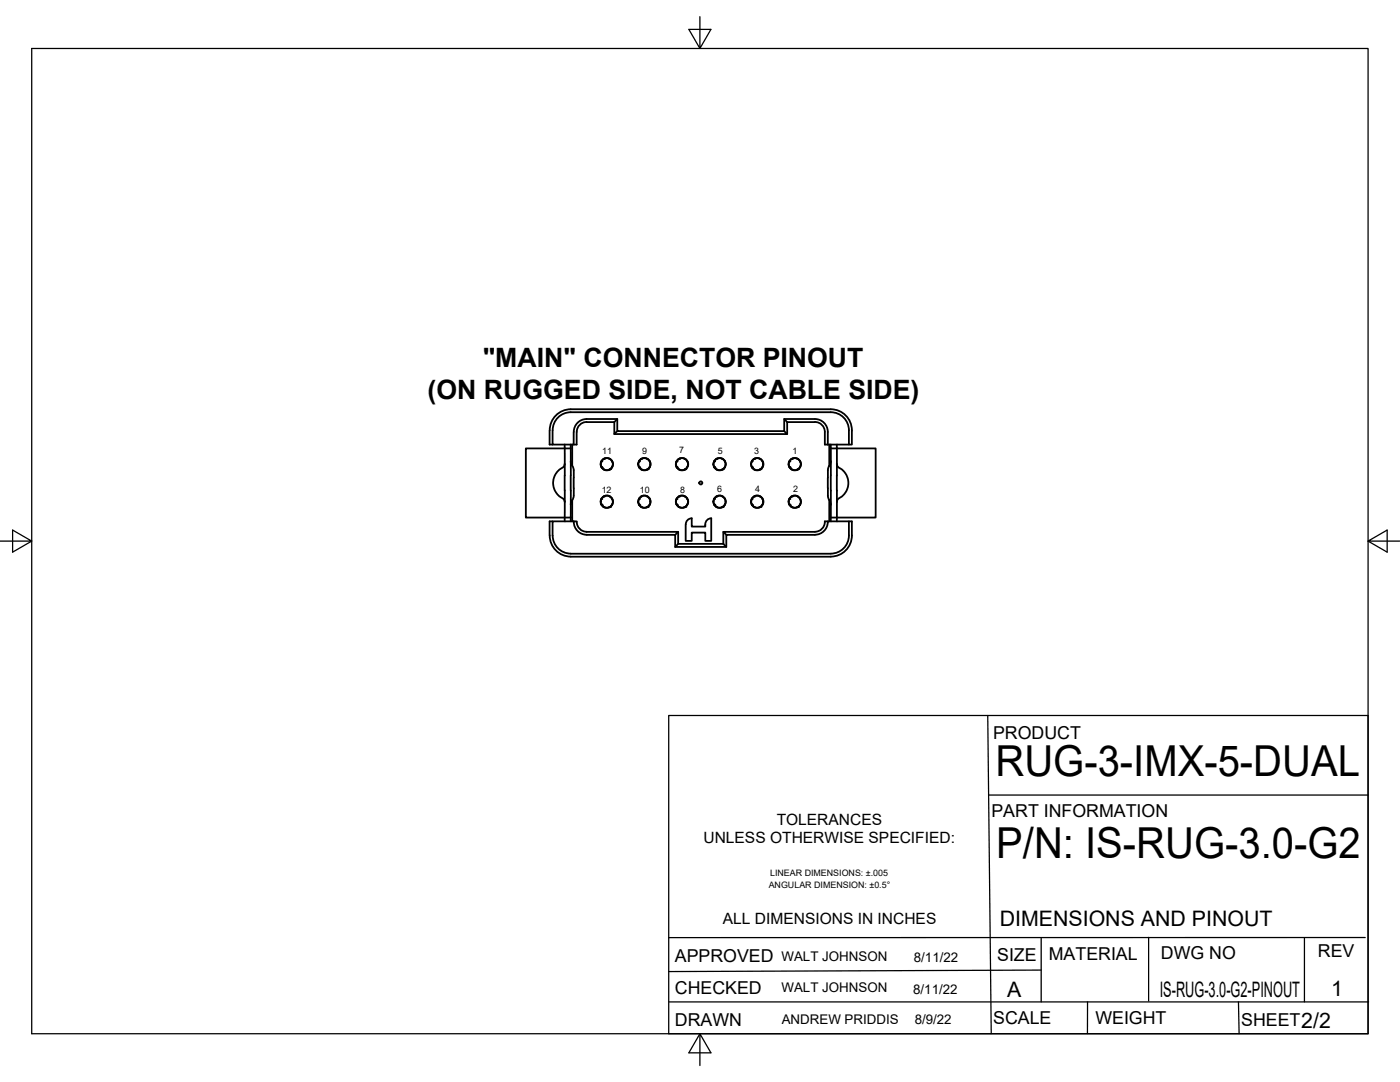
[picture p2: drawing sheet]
<svg xmlns="http://www.w3.org/2000/svg" width="279mm" height="216mm" viewBox="0 0 279 216" stroke-linecap="round" stroke-linejoin="round" font-family="sans-serif">
<!-- layer: Visible -->
<g fill="none" stroke="#000" stroke-width=".36">
<path d="M109.7 85.9v2.8h.6M109.7 85.9a4.2 4.2 0 0 1 4.2-4.2h51.9a4.2 4.2 0 0 1 4.2 4.2v2.8h-.6M110.3 85.9v2.8h4.2v-2.5M110.3 85.9a3.6 3.6 0 0 1 3.6-3.6h51.9a3.6 3.6 0 0 1 3.6 3.6v2.8h-4.2M112.7 89.5h-7.8v13.8h7.8M112.7 92.7l-.2 .4-.8 .6-.7 .8-.5 1-.1 1.1 .2 .9 .4 .8 .7 .8 .7 .4 .3 .7M112.7 89.5h1.2M112.7 88.7v.8M112.7 92.5v.2M112.7 89.5v8.4M112.7 97.9v5.4M113.9 92l.3 .9"/>
<path d="M113.9 88.7v.8M113.9 89.5v8.4M113.9 97.9v5.4M114.2 88.7v4.2M114.2 92.9l.3 .9v5.1M114.2 99.8l-.3 .9M114.5 98.9l-.3 .9v4.2M115.1 86.2v2.5h-.6M117.1 83.6h6.1v2.4h33.3v-2.4h6.1M117.1 83.6a2.57 2.57 0 0 0-2.6 2.6M117.1 84.2a1.98 1.98 0 0 0-2 2M120 99.7h.1"/>
<path d="M120 92.1v.1M120 93v.1M120 93.2l.1 .1M120.1 99.4l-.1 .2M120.1 91.9l-.1 .2M120.4 93.6l.1 .1M120.5 99.1h-.1M120.5 91.5l-.1 .1M120.6 93.7h.1M120.6 99h.1M120.6 91.5h.1M121.5 93.7h.1"/>
<path d="M121.5 99h.1M121.6 91.5h-.1M121.6 99.1h.2M121.6 91.5l.2 .1M121.8 93.6l-.2 .1M122.1 99.4l.1 .2M122.1 91.9l.1 .2M122.2 93.2l-.1 .1M122.2 93v.1M122.2 99.7h.1M122.2 92.1v.1M122.6 84.2v2.4l.6-.6"/>
<path d="M123.2 83.6l-.6 .6h-5.5M127.5 99.7h.1M127.5 92.1v.1M127.5 93v.1M127.5 93.2l.1 .1M127.6 99.4l-.1 .2M127.6 91.9l-.1 .2M127.9 93.6l.2 .1M128.1 99.1h-.2M128.1 91.5l-.2 .1M128.1 93.7h.1M128.1 99h.1"/>
<path d="M128.1 91.5h.1M129 93.7h.1M129 99h.1M129.1 91.5h-.1M129.1 99.1h.2M129.1 91.5l.2 .1M129.3 93.6l-.2 .1M129.6 99.4l.1 .2M129.6 91.9l.1 .2M129.7 93.2l-.1 .1M129.7 93v.1M129.7 99.7h.1"/>
<path d="M129.7 92.1v.1M135 99.7h.1M135 92.1v.1M135 93v.1M135 93.2l.1 .1M135.1 99.4l-.1 .2M135.1 91.9l-.1 .2M135.4 93.6l.2 .1M135.6 99.1h-.2M135.6 91.5l-.2 .1M135.6 93.7h.1M135.6 99h.1"/>
<path d="M135.6 91.5h.1M136.5 93.7h.1M136.5 99h.1M136.6 91.5h-.1M136.7 99.1h.1M136.7 91.5l.1 .1M136.8 93.6l-.1 .1M137.1 99.4l.1 .2M137.1 91.9l.1 .2M137.2 93.2l-.1 .1M137.2 92.1v.1M137.2 93v.1"/>
<path d="M137.2 99.7h.1M142.5 92.1v.1M142.5 93v.1M142.5 99.7h.1M142.5 93.2l.1 .1M142.6 99.4l-.1 .2M142.6 91.9l-.1 .2M142.9 93.6l.1 .1M143 99.1h-.1M143 91.5l-.1 .1M143.1 93.7h.1M143.1 99h.1"/>
<path d="M143.1 91.5h.1M144 93.7h.1M144 99h.1M144.1 91.5h-.1M144.1 99.1h.2M144.1 91.5l.2 .1M144.3 93.6l-.2 .1M144.6 99.4l.1 .2M144.6 91.9l.1 .2M144.7 93.2l-.1 .1M144.7 93v.1M144.7 99.7h.1"/>
<path d="M144.7 92.1v.1M150 99.7h.1M150 92.1v.1M150 93v.1M150 93.2l.1 .1M150.1 99.4l-.1 .2M150.1 91.9l-.1 .2M150.4 93.6l.2 .1M150.6 99.1h-.2M150.6 91.5l-.2 .1M150.6 93.7h.1M150.6 99h.1"/>
<path d="M150.6 91.5h.1M151.5 93.7h.1M151.5 99h.1M151.6 91.5h-.1M151.6 99.1h.2M151.6 91.5l.2 .1M151.8 93.6l-.2 .1M152.1 99.4l.1 .2M152.1 91.9l.1 .2M152.2 93.2l-.1 .1M152.2 93v.1M152.2 99.7h.1"/>
<path d="M152.2 92.1v.1M156.5 86l.6 .6h-34.5M156.5 83.6l.6 .6v2.4M157.1 84.2h5.5M157.5 92.1v.1M157.5 99.7h.1M157.5 93v.1M157.5 93.2l.1 .1M157.6 91.9l-.1 .2M157.6 99.4l-.1 .2M157.9 93.6l.2 .1M158.1 91.5l-.2 .1"/>
<path d="M158.1 99.1h-.2M158.1 93.7h.1M158.1 91.5h.1M158.1 99h.1M159 93.7h.1M159 99h.1M159.1 91.5h-.1M159.2 91.5l.1 .1M159.2 99.1h.1M159.3 93.6l-.1 .1M159.6 91.9l.1 .2M159.6 99.4l.1 .2"/>
<path d="M159.7 93.2l-.1 .1M159.7 93v.1M159.7 92.1v.1M159.7 99.7h.1M162.6 83.6a2.57 2.57 0 0 1 2.6 2.6M162.6 84.2a1.98 1.98 0 0 1 2 2M164.6 86.2v2.5h.6M165.2 86.2v2.5M165.2 95.3v2.1M165.2 93.8v1.5M165.2 97.4v1.5M165.2 98.9l.3 .9"/>
<path d="M165.5 88.7v4.2l.3-.9M165.5 99.8v4.2M165.5 99.8l.3 .9M165.5 92.9l-.3 .9M165.8 89.5h1.2M165.8 94.9v3M165.8 88.7v.8M165.8 89.5v5.4M165.8 97.9v5.4M167 92.5v.2M167 89.5h7.8v13.8h-7.8M167 92.7l.3 .5 .7 .5 .7 .8 .4 .8 .2 .9-.1 1-.5 1.1-.7 .8-.8 .6-.2 .4"/>
<path d="M167 94.9v3M167 88.7v.8M167 89.5v5.4M167 97.9v5.4M110.3 104h-.6v2.9M110.3 106.9a3.6 3.6 0 0 0 3.6 3.6M112.7 103.3h1.2M112.7 103.3v.7M113.9 110.5h51.9M113.9 103.3v.7M114.5 104h-4.2v2.9M114.5 104a2.61 2.61 0 0 0 2.6 2.7"/>
<path d="M114.5 104h.6a2.03 2.03 0 0 0 2 2.1M117.1 106.7h17.6v2.4h10.2v-2.4h17.7M117.1 106.1h18.2l-.6 .6M120 100.6h.1M120 100.7l.1 .1M120.4 101.1l.1 .1M120.6 101.2v.1M121.5 101.2l.1 .1M121.8 101.1l-.2 .1M122.2 100.7l-.1 .1M122.2 100.6h.1M127.5 100.6h.1"/>
<path d="M127.5 100.7l.1 .1M127.9 101.1l.2 .1M128.2 101.2l-.1 .1M129 101.2l.1 .1M129.3 101.1l-.2 .1M129.7 100.7l-.1 .1M129.7 100.6h.1M135 100.6h.1M135 100.7l.1 .1M135.3 106.1v2.4h9.1M135.3 108.5l-.6 .6M135.4 101.1l.2 .1"/>
<path d="M135.7 101.2l-.1 .1M136.5 101.2l.1 .1M136.8 101.1l-.1 .1M137.1 103.9l.6-.4 .3-.1v1.7h2.8a1.3 1.3 0 0 1 1.2-1.7l-.1 4.5h-1.1v-1.6h-2.8v1.6h-1.2l.1-3.3zM137.2 100.7l-.1 .1M137.2 100.6h.1M142.5 100.6h.1M142.5 100.7l.1 .1M142.9 101.1l.1 .1M143.2 101.2l-.1 .1M144 101.2l.1 .1M144.3 101.1l-.2 .1"/>
<path d="M144.4 106.1v2.4l.5 .6M144.7 100.7l-.1 .1M144.7 100.6h.1M150 100.6h.1M150 100.7l.1 .1M150.4 101.1l.2 .1M150.7 101.2l-.1 .1M151.5 101.2l.1 .1M151.8 101.1l-.2 .1M152.2 100.7l-.1 .1M152.2 100.6h.1M157.5 100.6h.1"/>
<path d="M157.5 100.7l.1 .1M157.9 101.1l.2 .1M158.2 101.2l-.1 .1M159 101.2l.1 .1M159.3 101.1l-.1 .1M159.7 100.7l-.1 .1M159.7 100.6h.1M162.6 106.1h-18.2l.5 .6M162.6 106.7a2.57 2.57 0 0 0 2.6-2.7h4.2v2.9a3.6 3.6 0 0 1-3.6 3.6M165.2 104h-.6a1.98 1.98 0 0 1-2 2.1M165.8 103.3h1.2M165.8 103.3v.7"/>
<path d="M167 103.3v.7M167 100.1v.1M169.4 104h.6a7.6 7.6 0 0 1-.6 5 4.2 4.2 0 0 1-3.6 2.1h-51.9a4.2 4.2 0 0 1-4.2-4.2"/>
<circle cx="121.1" cy="92.6" r="1.2"/>
<circle cx="121.1" cy="92.6" r="1.24"/>
<circle cx="128.6" cy="92.6" r="1.2"/>
<circle cx="128.6" cy="92.6" r="1.24"/>
<circle cx="136.1" cy="92.6" r="1.2"/>
<circle cx="136.1" cy="92.6" r="1.24"/>
<circle cx="139.9" cy="96.4" r=".31"/>
<circle cx="143.6" cy="92.6" r="1.2"/>
<circle cx="143.6" cy="92.6" r="1.24"/>
<circle cx="151.1" cy="92.6" r="1.2"/>
<circle cx="151.1" cy="92.6" r="1.24"/>
<circle cx="158.6" cy="92.6" r="1.2"/>
<circle cx="158.6" cy="92.6" r="1.24"/>
<circle cx="121.1" cy="100.1" r="1.2"/>
<circle cx="121.1" cy="100.1" r="1.24"/>
<circle cx="128.6" cy="100.1" r="1.2"/>
<circle cx="128.6" cy="100.1" r="1.24"/>
<circle cx="136.1" cy="100.1" r="1.2"/>
<circle cx="136.1" cy="100.1" r="1.24"/>
<circle cx="143.6" cy="100.1" r="1.2"/>
<circle cx="143.6" cy="100.1" r="1.24"/>
<circle cx="151.1" cy="100.1" r="1.2"/>
<circle cx="151.1" cy="100.1" r="1.24"/>
<circle cx="158.6" cy="100.1" r="1.2"/>
<circle cx="158.6" cy="100.1" r="1.24"/>
</g>
<g fill="#000">
<circle cx="120" cy="93.2" r=".18"/>
<circle cx="120" cy="99.6" r=".18"/>
<circle cx="120" cy="92.1" r=".18"/>
<circle cx="120.1" cy="93.3" r=".18"/>
<circle cx="120.5" cy="91.5" r=".18"/>
<circle cx="120.5" cy="99.1" r=".18"/>
<circle cx="121.6" cy="93.7" r=".18"/>
<circle cx="121.8" cy="93.6" r=".18"/>
<circle cx="127.5" cy="99.6" r=".18"/>
<circle cx="127.5" cy="93.2" r=".18"/>
<circle cx="127.5" cy="92.1" r=".18"/>
<circle cx="127.6" cy="93.3" r=".18"/>
<circle cx="129.1" cy="93.7" r=".18"/>
<circle cx="129.3" cy="93.6" r=".18"/>
<circle cx="135" cy="93.2" r=".18"/>
<circle cx="135" cy="99.6" r=".18"/>
<circle cx="135" cy="92.1" r=".18"/>
<circle cx="135.1" cy="93.3" r=".18"/>
<circle cx="135.6" cy="99.1" r=".18"/>
<circle cx="135.6" cy="91.5" r=".18"/>
<circle cx="136.7" cy="93.7" r=".18"/>
<circle cx="136.8" cy="93.6" r=".18"/>
<circle cx="142.5" cy="99.6" r=".18"/>
<circle cx="142.5" cy="93.2" r=".18"/>
<circle cx="142.5" cy="92.1" r=".18"/>
<circle cx="142.6" cy="93.3" r=".18"/>
<circle cx="143" cy="99.1" r=".18"/>
<circle cx="143" cy="91.5" r=".18"/>
<circle cx="144.1" cy="93.7" r=".18"/>
<circle cx="144.3" cy="93.6" r=".18"/>
<circle cx="150" cy="93.2" r=".18"/>
<circle cx="150" cy="99.6" r=".18"/>
<circle cx="150" cy="92.1" r=".18"/>
<circle cx="150.1" cy="93.3" r=".18"/>
<circle cx="150.6" cy="99.1" r=".18"/>
<circle cx="150.6" cy="91.5" r=".18"/>
<circle cx="151.6" cy="93.7" r=".18"/>
<circle cx="151.8" cy="93.6" r=".18"/>
<circle cx="157.5" cy="93.2" r=".18"/>
<circle cx="157.5" cy="92.1" r=".18"/>
<circle cx="157.5" cy="99.6" r=".18"/>
<circle cx="157.6" cy="93.3" r=".18"/>
<circle cx="158.1" cy="91.5" r=".18"/>
<circle cx="158.1" cy="99.1" r=".18"/>
<circle cx="159.2" cy="93.7" r=".18"/>
<circle cx="159.3" cy="93.6" r=".18"/>
<circle cx="120" cy="100.7" r=".18"/>
<circle cx="120.1" cy="100.8" r=".18"/>
<circle cx="121.6" cy="101.2" r=".18"/>
<circle cx="121.8" cy="101.1" r=".18"/>
<circle cx="127.5" cy="100.7" r=".18"/>
<circle cx="127.6" cy="100.8" r=".18"/>
<circle cx="129.1" cy="101.2" r=".18"/>
<circle cx="129.3" cy="101.1" r=".18"/>
<circle cx="135" cy="100.7" r=".18"/>
<circle cx="135.1" cy="100.8" r=".18"/>
<circle cx="136.7" cy="101.2" r=".18"/>
<circle cx="136.8" cy="101.1" r=".18"/>
<circle cx="142.5" cy="100.7" r=".18"/>
<circle cx="142.6" cy="100.8" r=".18"/>
<circle cx="144.1" cy="101.2" r=".18"/>
<circle cx="144.3" cy="101.1" r=".18"/>
<circle cx="150" cy="100.7" r=".18"/>
<circle cx="150.1" cy="100.8" r=".18"/>
<circle cx="151.6" cy="101.2" r=".18"/>
<circle cx="151.8" cy="101.1" r=".18"/>
<circle cx="157.5" cy="100.7" r=".18"/>
<circle cx="157.6" cy="100.8" r=".18"/>
<circle cx="159.2" cy="101.2" r=".18"/>
<circle cx="159.3" cy="101.1" r=".18"/>
</g>
<!-- layer: Border -->
<path d="M6.3 9.7h266.7v196.6h-266.7zM139.7 3.3v6.4l2.2-3.8h-4.4l2.2 3.8M0 108h6.3l-3.8-2.2v4.4l3.8-2.2M273 108l3.8 2.2v-4.4l-3.8 2.2h6.4M139.7 206.3l-2.2 3.8h4.4l-2.2-3.8v6.3" fill="none" stroke="#000" stroke-width=".25"/>
<!-- layer: Titleblock -->
<path d="M133.5 142.8h139.5v63.5h-139.5zM197.1 142.8l.7 63.4M197.3 158.6h75.7M133.6 199.9h139.5M207.8 193.6l-74.3 .3M207.8 187.2v12.7M217 199.9v6.3M229.2 187v12.7M247.2 199.9l.1 6.3M260.3 187.2v12.7M272.5 187.1h-139" fill="none" stroke="#000" stroke-width=".25"/>
<g font-size="8.5">
<text x="198.7" y="154.9">RUG-3-IMX-5-DUAL</text>
<text x="198.8" y="171.2">P/N: IS-RUG-3.0-G2</text>
</g>
<g font-size="5.3">
<text x="96.3" y="73.3">&quot;MAIN&quot; CONNECTOR PINOUT</text>
<text x="85.3" y="79.7">(ON RUGGED SIDE, NOT CABLE SIDE)</text>
</g>
<g font-size="4.3">
<text x="199.5" y="184.9">DIMENSIONS AND PINOUT</text>
<text x="201" y="199">A</text>
<text x="231.5" y="198.9">IS-RUG-3.0-G2-PINOUT</text>
<text x="265.6" y="198.6">1</text>
<text x="259.7" y="205">2/2</text>
</g>
<g font-size="3.5">
<text x="198.2" y="147.4">PRODUCT</text>
<text x="197.9" y="163">PART INFORMATION</text>
<text x="134.7" y="192">APPROVED</text>
<text x="199" y="191.7">SIZE</text>
<text x="209.3" y="191.5">MATERIAL</text>
<text x="231.7" y="191.3">DWG NO</text>
<text x="263" y="191">REV</text>
<text x="134.7" y="198.3">CHECKED</text>
<text x="134.7" y="204.7">DRAWN</text>
<text x="198.2" y="204.3">SCALE</text>
<text x="218.6" y="204.4">WEIGHT</text>
<text x="247.7" y="204.7">SHEET</text>
</g>
<g font-size="3.1">
<text x="155" y="164.5">TOLERANCES</text>
<text x="140.4" y="168.3">UNLESS OTHERWISE SPECIFIED:</text>
<text x="144.3" y="184.3">ALL DIMENSIONS IN INCHES</text>
</g>
<g font-size="2.7">
<text x="156" y="191.7">WALT JOHNSON</text>
<text x="182.4" y="191.9">8/11/22</text>
<text x="156" y="198">WALT JOHNSON</text>
<text x="182.2" y="198.4">8/11/22</text>
<text x="156" y="204.4">ANDREW PRIDDIS</text>
<text x="182.5" y="204.4">8/9/22</text>
</g>
<g font-size="1.8">
<text x="120.2" y="90.6">11</text>
<text x="128.2" y="90.5">9</text>
<text x="135.5" y="90.5">7</text>
<text x="143.2" y="90.6">5</text>
<text x="150.5" y="90.5">3</text>
<text x="158.2" y="90.5">1</text>
<text x="120.1" y="98.4">12</text>
<text x="127.7" y="98.4">10</text>
<text x="135.7" y="98.4">8</text>
<text x="143.1" y="98.3">6</text>
<text x="150.7" y="98.3">4</text>
<text x="158.3" y="98.1">2</text>
<text x="153.4" y="177.2">ANGULAR DIMENSION: ±0.5°</text>
<text x="153.7" y="174.8">LINEAR DIMENSIONS: ±.005</text>
</g>
</svg>
